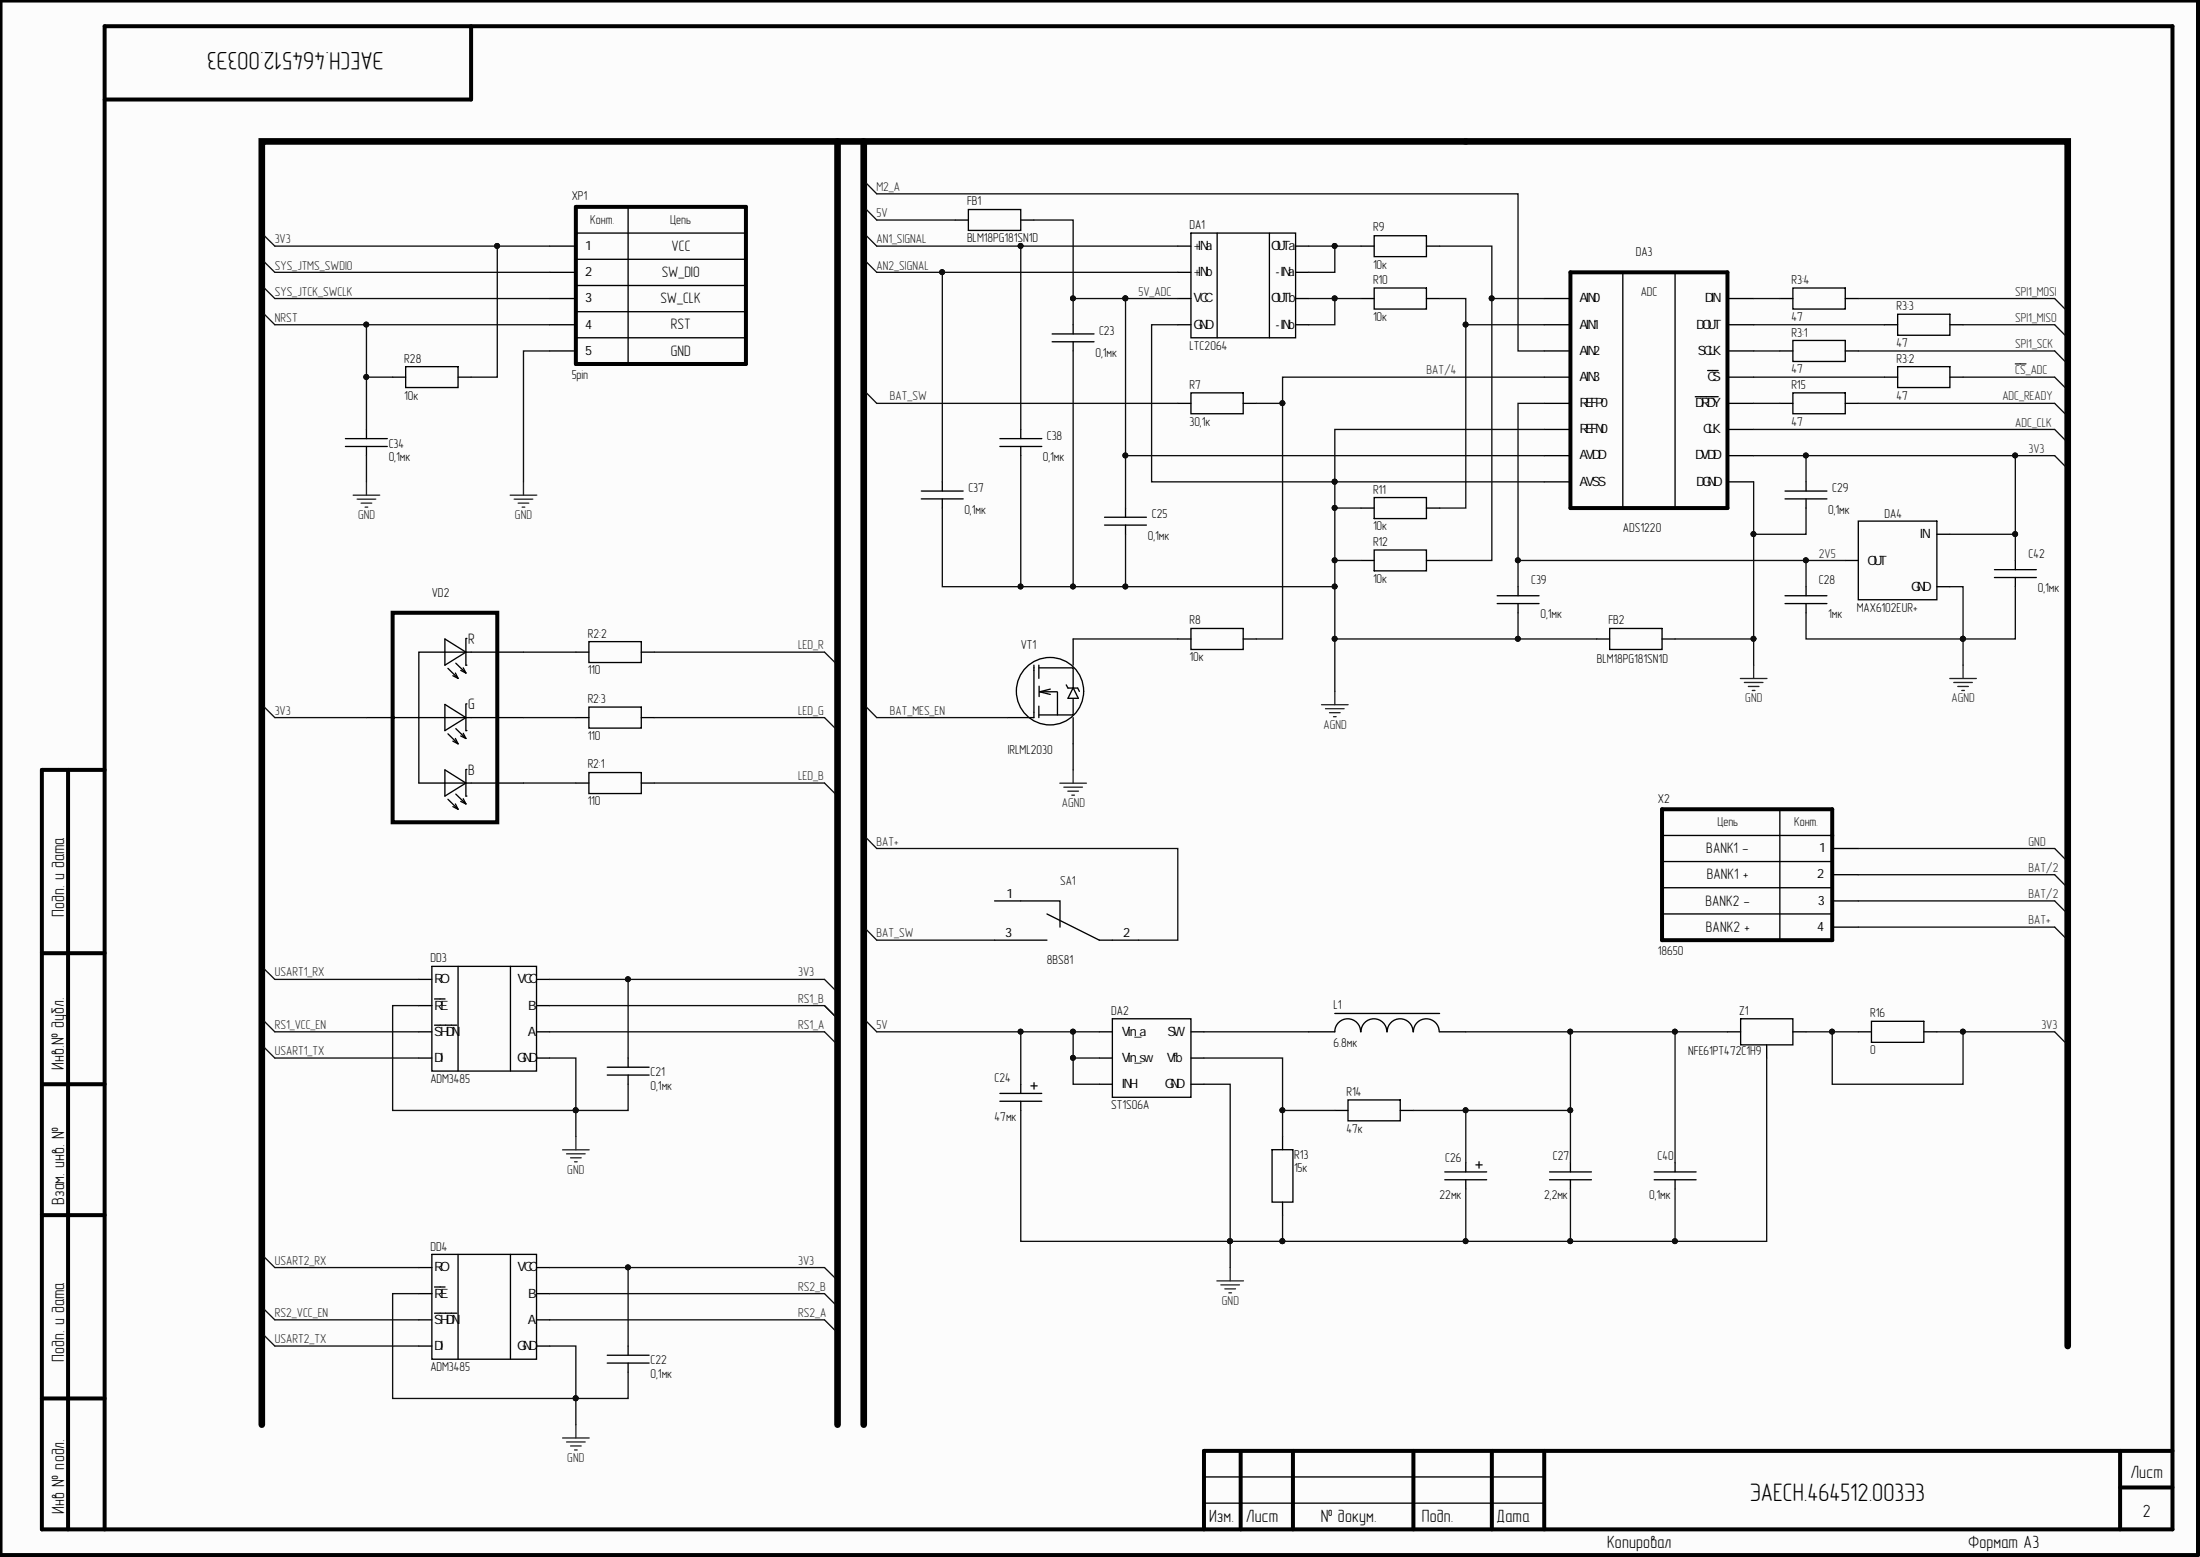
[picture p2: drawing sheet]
<svg xmlns="http://www.w3.org/2000/svg" width="420mm" height="297mm" viewBox="0 0 420 297" stroke-linecap="round" stroke-linejoin="round" font-family="sans-serif">
<path d="M0 0h419.5v296.7h-419.5z" fill="#fcfcfc"/>
<g fill="none" stroke="#000" stroke-width=".76">
<path d="M.1 .1h419.3v296.6h-419.3zM89.9 5v14h-69.9M109.9 39.5h32.4v29.9h-32.4zM299.7 52h29.9v44.9h-29.9zM74.9 116.9h20v40h-20zM13 146.9v144.9M20 146.9h-12v144.9h406.6v-286.8h-394.6v286.8M317.2 154.4h32.4v25h-32.4zM8 181.8h12M8 206.8h12M8 231.8h12M8 266.8h12"/>
<path d="M236.7 276.8v15M246.7 276.8v15M269.7 276.8v15M284.7 276.8v15M294.7 276.8v15M404.6 276.8v15M414.6 276.8h-184.9v15M404.6 283.8h10"/>
</g>
<g fill="none" stroke="#000" stroke-width=".25">
<path d="M119.9 39.5v29.9M184.8 40h10v4h-10zM104.9 57h5M104.9 47h5M104.9 52h5M109.9 44.5h32.4M109.9 49.5h32.4M109.9 54.5h32.4M109.9 59.5h32.4M182.3 42h2.5M194.8 42h2.5M224.7 57h2.6"/>
<path d="M224.7 47h2.6M224.7 52h2.6M227.3 44.5h19.9v19.9h-19.9zM232.3 44.5v19.9M242.2 44.5v19.9M247.2 57h2.5M247.2 47h2.5M247.2 52h2.5M259.7 57h2.5M259.7 47h2.5M262.2 45h10v4h-10zM262.2 54.9h10v4.1h-10z"/>
<path d="M272.2 57h2.5M272.2 47h2.5M294.7 57h5M309.7 52v44.9M319.6 52v44.9M329.6 57h5M339.6 57h2.5M342.1 54.9h10v4.1h-10zM352.1 57h2.5M362.1 59.9h10v4.1h-10zM74.9 72h2.5M77.4 69.9h10v4h-10z"/>
<path d="M87.4 72h2.5M104.9 67h5M104.9 62h5M109.9 64.4h32.4M200.8 65.2h8M200.8 63.7h8M204.8 62v1.7M204.8 65.2v1.8M224.7 77h2.6M224.7 62h2.6M227.3 74.9h9.9v4h-9.9zM237.2 77h2.5"/>
<path d="M247.2 62h2.5M294.7 67h5M294.7 72h5M294.7 77h5M294.7 62h5M323.5 75.7h4.4M325.9 70.7h2M329.6 67h5M329.6 72h5M329.6 77h5M329.6 62h5M339.6 67h2.5"/>
<path d="M339.6 77h2.5M342.1 74.9h10v4h-10zM342.1 64.9h10v4.1h-10zM352.1 67h2.5M352.1 77h2.5M359.6 72h2.5M359.6 62h2.5M362.1 69.9h10v4h-10zM372.1 72h2.5M372.1 62h2.5M65.9 85.2h8M65.9 83.7h8"/>
<path d="M69.9 81.9v1.8M69.9 85.2v1.7M175.8 95.2h8M175.8 93.7h8M179.8 91.9v1.8M179.8 95.2v1.7M190.8 85.2h8M190.8 83.7h8M194.8 81.9v1.8M194.8 85.2v1.7M210.8 98.7h8M214.8 96.9v1.8"/>
<path d="M259.7 96.9h2.5M262.2 94.9h10v4h-10zM272.2 96.9h2.5M294.7 81.9h5M294.7 91.9h5M294.7 86.9h5M329.6 81.9h5M329.6 91.9h5M329.6 86.9h5M340.6 95.2h8M340.6 93.7h8M344.6 91.9v1.8"/>
<path d="M344.6 95.2v1.7M354.6 99.4h15v15h-15zM210.8 100.2h8M214.8 100.2v1.7M227.3 119.9h9.9v4h-9.9zM259.7 106.9h2.5M262.2 104.9h10v4h-10zM272.2 106.9h2.5M285.7 115.2h8M285.7 113.7h8M289.7 111.9v1.8M289.7 115.2v1.7"/>
<path d="M307.2 119.9h10v4h-10zM340.6 115.2h8M340.6 113.7h8M344.6 111.9v1.8M344.6 115.2v1.7M352.1 106.9h2.5M369.6 111.9h2.5M369.6 101.9h2.5M380.6 110.2h8M380.6 108.7h8M384.6 106.9v1.8M384.6 110.2v1.7"/>
<path d="M69.9 136.9h30M84.9 134.4l4 2.5-4 2.5zM84.9 121.9l4 2.5-4 2.5zM85.5 140l1.9 1.9M85.5 127.5l1.9 1.9M86.4 128.9l1 .5M86.9 128.4l.5 1M87 139l1.9 1.9M87 126.5l1.9 1.9M87.9 127.9l1 .5M88.4 139.9l.5 1M88.4 127.4l.5 1"/>
<path d="M88.9 134.3h.1M88.9 139.4h.1M88.9 121.8h.1M88.9 126.9h.1M88.9 121.9v5M88.9 134.4v5M99.9 124.4h-20v25h20M109.9 136.9h2.5M109.9 124.4h2.5M112.4 122.4h10v4h-10zM112.4 134.9h10v4h-10zM122.4 136.9h2.5"/>
<path d="M122.4 124.4h2.5M197.3 126.9v10h-5M198.2 126.9v2.5M198.2 134.7v2.2M198.3 127.4h6.5v4M198.3 130.9v2M198.4 132l2 .5M198.4 132h3.3M200.4 131.5l-2 .5M201.8 132v4.4M203.5 130.7l.3 .6h1.8l.4 .6M204.8 133.4v3h-6.5"/>
<path d="M204.8 121.9v5M204.8 136.9v5M204.8 131.2l1 2h-2zM224.7 121.9h2.6M237.2 121.9h2.5M304.7 121.9h2.5M317.2 121.9h2.4M84.9 146.9l4 2.5-4 2.5zM85.5 152.5l1.9 1.9M86.4 141.4l1 .5M86.4 153.9l1 .5M86.9 140.9l.5 1"/>
<path d="M86.9 153.4l.5 1M87 151.5l1.9 1.9M87.9 140.4l1 .5M87.9 152.9l1 .5M88.4 152.4l.5 1M88.9 146.8h.1M88.9 151.9h.1M88.9 146.9v5M109.9 149.4h2.5M112.4 147.4h10v4h-10zM122.4 149.4h2.5M317.2 159.4h32.4"/>
<path d="M339.6 154.4v25M189.8 171.9h12.5v5M189.8 179.4h5M194.9 179.4h4.9M199.8 174.4l10 5h7.5M317.2 164.4h32.4M317.2 169.4h32.4M317.2 174.4h32.4M349.6 166.9h5M349.6 161.9h5M349.6 171.9h5M349.6 176.9h5"/>
<path d="M79.9 186.8h2.5M79.9 191.8h2.5M79.9 196.8h2.5M82.4 184.4h20v19.9h-20zM82.9 190.6h2M82.9 195.6h4.3M87.4 184.4v19.9M97.4 184.4v19.9M102.4 186.8h2.5M102.4 191.8h2.5M102.4 196.8h2.5M209.8 196.8h2.5"/>
<path d="M212.3 194.4h15v14.9h-15zM227.3 196.8h2.4M254.7 193.3h20M259.6 196.8a2.46 2.46 0 0 0-2.4-2.4 2.46 2.46 0 0 0-2.5 2.4h-5M264.6 196.8a2.46 2.46 0 0 0-2.4-2.4 2.46 2.46 0 0 0-2.5 2.4M269.6 196.8a2.46 2.46 0 0 0-2.4-2.4 2.46 2.46 0 0 0-2.5 2.4M274.6 196.8a2.46 2.46 0 0 0-2.4-2.4 2.46 2.46 0 0 0-2.5 2.4M274.7 196.8h5M329.6 196.8h2.5M332.1 194.4h10v4.9h-10zM337.1 199.3v2.5M342.1 196.8h2.5"/>
<path d="M354.6 196.8h2.5M357.1 194.8h10v4.1h-10zM367.1 196.8h2.5M79.9 201.8h2.5M102.4 201.8h2.5M115.9 205.1h8M115.9 203.6h8M119.9 201.8v1.8M119.9 205.1v1.7M190.8 210.1h8M190.8 208.6h8M194.8 206.8v1.8"/>
<path d="M194.8 210.1v1.7M209.8 201.8h2.5M209.8 206.8h2.5M227.3 201.8h2.4M227.3 206.8h2.4M242.7 219.3h4v10h-4zM244.7 216.8v2.5M254.7 211.8h2.5M257.2 209.8h10v4h-10zM267.2 211.8h2.5M82.4 239.3h20v20h-20zM87.4 239.3v20"/>
<path d="M97.4 239.3v20M244.7 229.3v2.5M275.7 225.1h8M275.7 223.6h8M279.7 221.8v1.8M279.7 225.1v1.7M295.7 225.1h8M295.7 223.6h8M299.7 221.8v1.8M299.7 225.1v1.7M315.7 225.1h7.9M315.7 223.6h7.9"/>
<path d="M319.6 221.8v1.8M319.6 225.1v1.7M79.9 241.8h2.5M79.9 246.8h2.5M79.9 251.8h2.5M79.9 256.8h2.5M82.9 245.5h2M82.9 250.5h4.3M102.4 241.8h2.5M102.4 246.8h2.5M102.4 251.8h2.5M102.4 256.8h2.5"/>
<path d="M115.9 258.5h8M119.9 256.8v1.7M115.9 260h8M119.9 260v1.8M229.7 281.8h65M229.7 286.8h65"/>
<circle cx="200.4" cy="131.9" r="6.4"/>
</g>
<path d="M159.8 27v244.8M164.8 27v244.8M394.6 256.8v-229.8h-344.6v244.8" fill="none" stroke="#000" stroke-width="1.3"/>
<g fill="none" stroke="#0e0e0e" stroke-width=".25">
<path d="M165.3 35l2 2h122.4v30h5M165.3 40l2 2h15M50.4 59.9l2 2.1h52.5M50.4 45l2 2h52.5M50.4 50l2 2h52.5M50.4 54.9l2 2.1h52.5M94.9 47v25h-5M165.3 50l2 2h57.4M165.3 45l2 2h57.4M179.8 52v39.9M194.8 47v34.9M197.3 42h7.5v15"/>
<path d="M214.8 57v29.9h79.9M214.8 57h-10v5M214.8 57h9.9M249.7 57h10M249.7 47h10M254.7 57v5h-5M254.7 47v5h-5M274.7 47h10v10h10M274.7 57h5v5h15M284.7 57v49.9h-10M334.6 57h5M354.6 57h37.5l2 2"/>
<path d="M69.9 62v10h5M69.9 72v9.9M104.9 67h-5v24.9M165.3 74.9l2 2.1h57.4M204.8 67v44.9h49.9M224.7 62h-5v29.9h35v-10h40M239.7 77h5v44.9h-5M279.7 62v34.9h-5M294.7 72h-50v5M294.7 77h-5v29.9h62.4M334.6 77h5M334.6 62h25"/>
<path d="M334.6 67h5M334.6 72h25M354.6 67h37.5l2 2M354.6 77h37.5l2 1.9M374.6 62h17.5l2 2M374.6 72h17.5l2 1.9M69.9 86.9v5M179.8 96.9v15h25M194.8 86.9v25M214.8 86.9v10M254.7 96.9h5M294.7 91.9h-40v40"/>
<path d="M334.6 86.9h57.5l2 2M334.6 91.9v35M334.6 81.9h57.5l2 2M344.6 96.9v5h-10M344.6 86.9v5M384.6 86.9v15h-12.5M214.8 101.9v10M254.7 106.9h5M289.7 116.9v5h-35M289.7 106.9v5M344.6 106.9v5M372.1 111.9h2.5v10h-30v-5"/>
<path d="M384.6 111.9v10h-10v5M384.6 101.9v5M50.4 134.9l2 2h17.5M99.9 136.9h10M99.9 124.4h10M124.9 124.4h32.4l2 2M124.9 136.9h32.4l2 2M165.3 134.9l2 2h25M204.8 121.9h19.9M289.7 121.9h15M319.6 121.9h15M99.9 149.4h10"/>
<path d="M124.9 149.4h32.4l2 2M165.3 159.9l2 2h57.4v17.5h-7.4M204.8 141.9v5M165.3 177.4l2 2h22.5M354.6 161.9h37.5l2 2M354.6 166.9h37.5l2 2M354.6 176.9h37.5l2 2M354.6 171.9h37.5l2 2M50.4 184.9l2 1.9h27.5M50.4 199.8l2 2h27.5M50.4 194.8l2 2h27.5M79.9 191.8h-5v20h45v-5"/>
<path d="M104.9 191.8h52.4l2 2.1-2-2.1M104.9 186.8h15v15M104.9 196.8h52.4l2 2.1M119.9 186.8h37.4l2 2.1M165.3 194.8l2 2h37.5v10h5M194.8 196.8v10M204.8 196.8h5M229.7 196.8h20M279.7 196.8h20v15M299.7 196.8h29.9M319.6 196.8v25M344.6 196.8h10"/>
<path d="M349.6 196.8v10h25v-10M369.6 196.8h22.5l2 2.1M104.9 201.8h5v15M194.8 211.8v25h39.9v5M204.8 201.8h5M229.7 206.8h5v30h10M229.7 201.8h15v15M244.7 211.8h10M269.7 211.8h10v10M279.7 211.8h20v10M337.1 201.8v35h-37.4M50.4 239.8l2 2h27.5"/>
<path d="M244.7 231.8v5M279.7 226.8v10M299.7 226.8v10h-55M319.6 226.8v10M50.4 254.8l2 2h27.5M50.4 249.8l2 2h27.5M79.9 246.8h-5v20h45v-5M104.9 241.8h15v15M104.9 256.8h5v15M104.9 246.8h52.4l2 2M104.9 251.8h52.4l2 2M119.9 241.8h37.4l2 2"/>
</g>
<g fill="none" stroke="#262626" stroke-width=".25">
<path d="M384.6 69.4h2M67.4 94.5h5.1M68.1 95.2h3.6M68.9 96h2M69.7 96.7h.5M69.9 91.9v2.6M97.4 94.5h5M98.1 95.2h3.6M98.9 96h2M99.6 96.7h.5M99.9 91.9v2.6M252.2 134.4h5"/>
<path d="M252.9 135.2h3.6M253.7 136h2M254.5 136.7h.5M254.7 131.9v2.5M332.1 129.4h5.1M332.9 130.2h3.5M333.6 131h2M334.4 131.7h.5M334.6 126.9v2.5M372.1 129.4h5M372.8 130.2h3.6M373.6 131h2"/>
<path d="M374.3 131.7h.5M374.6 126.9v2.5M202.2 149.4h5.1M203 150.2h3.6M203.8 150.9h2M204.5 151.7h.5M204.8 146.9v2.5M107.3 219.4h5.1M109.9 216.8v2.6M108.1 220.1h3.6M108.9 220.9h2M109.6 221.6h.5"/>
<path d="M232.2 244.4h5.1M233 245.1h3.5M233.7 245.9h2.1M234.5 246.6h.5M234.7 241.8v2.6M107.3 274.3h5.1M108.1 275.1h3.6M108.9 275.9h2M109.6 276.6h.5M109.9 271.8v2.5"/>
</g>
<g fill="#0e0e0e" stroke="#0e0e0e" stroke-width=".19">
<circle cx="109.8" cy="211.8" r=".47"/>
<circle cx="119.8" cy="186.8" r=".47"/>
<circle cx="109.8" cy="266.8" r=".47"/>
<circle cx="254.7" cy="91.9" r=".47"/>
<circle cx="214.7" cy="86.9" r=".47"/>
<circle cx="214.7" cy="56.9" r=".47"/>
<circle cx="204.7" cy="196.8" r=".47"/>
<circle cx="204.7" cy="201.8" r=".47"/>
<circle cx="194.7" cy="196.8" r=".47"/>
<circle cx="244.7" cy="211.8" r=".47"/>
<circle cx="279.7" cy="211.8" r=".47"/>
<circle cx="299.6" cy="211.8" r=".47"/>
<circle cx="299.6" cy="196.8" r=".47"/>
<circle cx="244.7" cy="236.8" r=".47"/>
<circle cx="279.7" cy="236.8" r=".47"/>
<circle cx="349.6" cy="196.8" r=".47"/>
<circle cx="374.6" cy="196.8" r=".47"/>
<circle cx="384.5" cy="101.9" r=".47"/>
<circle cx="384.5" cy="86.9" r=".47"/>
<circle cx="234.7" cy="236.8" r=".47"/>
<circle cx="344.6" cy="86.9" r=".47"/>
<circle cx="284.6" cy="56.9" r=".47"/>
<circle cx="279.7" cy="61.9" r=".47"/>
<circle cx="344.6" cy="106.9" r=".47"/>
<circle cx="244.7" cy="76.9" r=".47"/>
<circle cx="94.9" cy="46.9" r=".47"/>
<circle cx="69.9" cy="71.9" r=".47"/>
<circle cx="69.9" cy="61.9" r=".47"/>
<circle cx="119.8" cy="241.8" r=".47"/>
<circle cx="334.6" cy="101.9" r=".47"/>
<circle cx="254.7" cy="56.9" r=".47"/>
<circle cx="254.7" cy="46.9" r=".47"/>
<circle cx="254.7" cy="106.9" r=".47"/>
<circle cx="254.7" cy="96.9" r=".47"/>
<circle cx="214.7" cy="111.9" r=".47"/>
<circle cx="179.8" cy="51.9" r=".47"/>
<circle cx="194.7" cy="46.9" r=".47"/>
<circle cx="194.7" cy="111.9" r=".47"/>
<circle cx="289.6" cy="106.9" r=".47"/>
<circle cx="289.6" cy="121.9" r=".47"/>
<circle cx="254.7" cy="121.9" r=".47"/>
<circle cx="319.6" cy="236.8" r=".47"/>
<circle cx="319.6" cy="196.8" r=".47"/>
<circle cx="334.6" cy="121.9" r=".47"/>
<circle cx="204.7" cy="56.9" r=".47"/>
<circle cx="204.7" cy="111.9" r=".47"/>
<circle cx="254.7" cy="111.9" r=".47"/>
<circle cx="299.6" cy="236.8" r=".47"/>
<circle cx="374.6" cy="121.9" r=".47"/>
</g>
<g font-size="4.8">
<text x="73.2" y="10" transform="rotate(-180 73.2 10)">ЭАЕСН.464512.003Э3</text>
<text x="196.5" y="208.3">+</text>
<text x="281.5" y="223.3">+</text>
<text x="333.9" y="286.3">ЭАЕСН.464512.003Э3</text>
</g>
<g font-size="3.4">
<text x="12.3" y="174.9" transform="rotate(-90 12.3 174.9)">Подп. и дата</text>
<text x="12.2" y="204.1" transform="rotate(-90 12.2 204.1)">Инв.№ дубл.</text>
<text x="12.3" y="229.9" transform="rotate(-90 12.3 229.9)">Взам. инв. №</text>
<text x="12.3" y="259.8" transform="rotate(-90 12.3 259.8)">Подп. и дата</text>
<text x="406.5" y="282">Лист</text>
<text x="12.3" y="288.8" transform="rotate(-90 12.3 288.8)">Инв № подл.</text>
<text x="230.7" y="290.3">Изм.</text>
<text x="237.7" y="290.3">Лист</text>
<text x="252" y="290.3">№ докум.</text>
<text x="271.3" y="290.3">Подп.</text>
<text x="285.6" y="290.3">Дата</text>
<text x="408.9" y="289.5">2</text>
<text x="306.7" y="295.4">Копировал</text>
<text x="375.6" y="295.4">Формат А3</text>
</g>
<g font-size="2.9">
<text x="128.1" y="47.9">VCC</text>
<text x="126.3" y="52.9">SW_DIO</text>
<text x="126" y="57.9">SW_CLK</text>
<text x="128" y="62.9">RST</text>
<text x="128" y="67.8">GND</text>
<text x="89.3" y="122.8">R</text>
<text x="89.3" y="135.3">G</text>
<text x="89.3" y="147.8">B</text>
<text x="325.6" y="162.8">BANK1 -</text>
<text x="325.7" y="167.8">BANK1 +</text>
<text x="325.4" y="172.7">BANK2 -</text>
<text x="325.5" y="177.7">BANK2 +</text>
</g>
<g font-size="2.5">
<text x="109.1" y="38.2">XP1</text>
<text x="184.5" y="39.2">FB1</text>
<text x="111.6" y="47.7">1</text>
<text x="184.5" y="46.2">BLM18PG181SN1D</text>
<text x="227" y="43.7">DA1</text>
<text x="227.7" y="47.7">+INa</text>
<text x="242.5" y="47.7">OUTa</text>
<text x="262" y="44.2">R9</text>
<text x="111.6" y="52.7">2</text>
<text x="227.7" y="52.7">+INb</text>
<text x="243.4" y="52.7">-INa</text>
<text x="262" y="51.3">10к</text>
<text x="312.1" y="48.9">DA3</text>
<text x="111.6" y="57.7">3</text>
<text x="227.7" y="57.7">VCC</text>
<text x="242.5" y="57.7">OUTb</text>
<text x="262" y="54.1">R10</text>
<text x="301.4" y="57.7">AIN0</text>
<text x="325.3" y="57.7">DIN</text>
<text x="341.8" y="54.1">R3:4</text>
<text x="361.9" y="59.1">R3:3</text>
<text x="111.6" y="62.7">4</text>
<text x="209.7" y="64">C23</text>
<text x="227.7" y="62.7">GND</text>
<text x="243.4" y="62.7">-INb</text>
<text x="262" y="61.3">10к</text>
<text x="301.4" y="62.7">AIN1</text>
<text x="323.7" y="62.7">DOUT</text>
<text x="341.8" y="61.3">47</text>
<text x="341.8" y="64.2">R3:1</text>
<text x="77.1" y="69.2">R28</text>
<text x="111.6" y="67.7">5</text>
<text x="209.1" y="68">0,1мк</text>
<text x="227" y="66.7">LTC2064</text>
<text x="301.4" y="67.7">AIN2</text>
<text x="324" y="67.7">SCLK</text>
<text x="341.8" y="71.2">47</text>
<text x="361.9" y="66.2">47</text>
<text x="361.9" y="69.2">R3:2</text>
<text x="77.1" y="76.2">10к</text>
<text x="109.1" y="72.2">5pin</text>
<text x="227" y="74.2">R7</text>
<text x="301.4" y="72.7">AIN3</text>
<text x="301.4" y="77.7">REFP0</text>
<text x="323.5" y="77.7">DRDY</text>
<text x="325.8" y="72.7">CS</text>
<text x="341.8" y="74.2">R15</text>
<text x="361.9" y="76.2">47</text>
<text x="199.8" y="83.9">C38</text>
<text x="227" y="81.2">30,1к</text>
<text x="301.4" y="82.7">REFN0</text>
<text x="325" y="82.7">CLK</text>
<text x="341.8" y="81.2">47</text>
<text x="74.2" y="88">0,1мк</text>
<text x="74.2" y="85.4">C34</text>
<text x="199" y="88">0,1мк</text>
<text x="301.4" y="87.6">AVDD</text>
<text x="323.5" y="87.6">DVDD</text>
<text x="184.8" y="93.9">C37</text>
<text x="262" y="94.2">R11</text>
<text x="301.4" y="92.6">AVSS</text>
<text x="323.7" y="92.6">DGND</text>
<text x="349.6" y="93.9">C29</text>
<text x="184" y="98">0,1мк</text>
<text x="219.8" y="98.9">C25</text>
<text x="262" y="101.2">10к</text>
<text x="309.7" y="101.4">ADS1220</text>
<text x="348.9" y="98">0,1мк</text>
<text x="359.6" y="98.9">DA4</text>
<text x="219" y="103">0,1мк</text>
<text x="262" y="104.1">R12</text>
<text x="356.4" y="107.7">OUT</text>
<text x="366.4" y="102.7">IN</text>
<text x="387.1" y="106.4">C42</text>
<text x="82.4" y="113.9">VD2</text>
<text x="262" y="111.2">10к</text>
<text x="292.2" y="111.4">C39</text>
<text x="347.1" y="111.4">C28</text>
<text x="364.7" y="112.7">GND</text>
<text x="388.9" y="112.9">0,1мк</text>
<text x="227" y="119.1">R8</text>
<text x="294" y="117.9">0,1мк</text>
<text x="306.9" y="119.1">FB2</text>
<text x="348.9" y="117.9">1мк</text>
<text x="354.4" y="116.7">MAX6102EUR+</text>
<text x="112.1" y="121.7">R2:2</text>
<text x="194.8" y="123.9">VT1</text>
<text x="112.1" y="128.7">110</text>
<text x="227" y="126.1">10к</text>
<text x="304.7" y="126.4">BLM18PG181SN1D</text>
<text x="112.1" y="134.1">R2:3</text>
<text x="112.1" y="141.2">110</text>
<text x="192.3" y="143.9">IRLML2030</text>
<text x="112.1" y="146.6">R2:1</text>
<text x="112.1" y="153.6">110</text>
<text x="316.4" y="153.1">X2</text>
<text x="346.7" y="167.6">2</text>
<text x="347.2" y="162.6">1</text>
<text x="192.1" y="171.3">1</text>
<text x="346.9" y="172.6">3</text>
<text x="191.8" y="178.8">3</text>
<text x="214.3" y="178.8">2</text>
<text x="346.7" y="177.6">4</text>
<text x="82.1" y="183.6">DD3</text>
<text x="199.8" y="183.8">8BS81</text>
<text x="316.4" y="182.1">18650</text>
<text x="82.9" y="187.6">RO</text>
<text x="98.8" y="187.6">VCC</text>
<text x="82.9" y="192.6">RE</text>
<text x="82.9" y="197.6">SHDN</text>
<text x="100.7" y="197.6">A</text>
<text x="100.8" y="192.6">B</text>
<text x="212" y="193.6">DA2</text>
<text x="214" y="197.6">Vin_a</text>
<text x="222.8" y="197.6">SW</text>
<text x="254.5" y="192.5">L1</text>
<text x="331.9" y="193.6">Z1</text>
<text x="356.9" y="194.1">R16</text>
<text x="82.9" y="202.6">DI</text>
<text x="98.7" y="202.6">GND</text>
<text x="214" y="202.6">Vin_sw</text>
<text x="222.7" y="202.6">Vfb</text>
<text x="254.5" y="199.7">6.8мк</text>
<text x="322.1" y="201.3">NFE61PT472C1H9</text>
<text x="356.9" y="201.1">0</text>
<text x="82.1" y="206.6">ADM3485</text>
<text x="124.1" y="207.9">0,1мк</text>
<text x="124.1" y="205.3">C21</text>
<text x="189.8" y="206.3">C24</text>
<text x="214" y="207.6">INH</text>
<text x="222.3" y="207.6">GND</text>
<text x="256.9" y="209">R14</text>
<text x="189.8" y="213.8">47мк</text>
<text x="212" y="211.6">ST1S06A</text>
<text x="246.9" y="221.1">R13</text>
<text x="256.9" y="216.1">47к</text>
<text x="275.8" y="221.6">C26</text>
<text x="296.3" y="221.4">C27</text>
<text x="316.3" y="221.4">C40</text>
<text x="246.9" y="223.6">15к</text>
<text x="274.7" y="228.8">22мк</text>
<text x="294.6" y="228.8">2,2мк</text>
<text x="314.7" y="228.8">0,1мк</text>
<text x="82.1" y="238.6">DD4</text>
<text x="82.9" y="242.5">RO</text>
<text x="98.8" y="242.5">VCC</text>
<text x="82.9" y="247.5">RE</text>
<text x="100.8" y="247.5">B</text>
<text x="82.9" y="252.5">SHDN</text>
<text x="82.9" y="257.5">DI</text>
<text x="98.7" y="257.5">GND</text>
<text x="100.7" y="252.5">A</text>
<text x="82.1" y="261.6">ADM3485</text>
<text x="124.1" y="262.8">0,1мк</text>
<text x="124.1" y="260.3">C22</text>
</g>
<g font-size="2.5" fill="#262626">
<text x="167.3" y="41.5">5V</text>
<text x="167.3" y="36.5">M2_A</text>
<text x="52.4" y="46.4">3V3</text>
<text x="167.3" y="46.4">AN1_SIGNAL</text>
<text x="52.4" y="51.4">SYS_JTMS_SWDIO</text>
<text x="167.3" y="51.4">AN2_SIGNAL</text>
<text x="52.4" y="56.4">SYS_JTCK_SWCLK</text>
<text x="217.3" y="56.4">5V_ADC</text>
<text x="384.5" y="56.4">SPI1_MOSI</text>
<text x="52.4" y="61.4">NRST</text>
<text x="384.5" y="61.4">SPI1_MISO</text>
<text x="272.2" y="71.4">BAT/4</text>
<text x="384.5" y="66.4">SPI1_SCK</text>
<text x="384.5" y="71.4">CS_ADC</text>
<text x="169.8" y="76.4">BAT_SW</text>
<text x="382.1" y="76.4">ADC_READY</text>
<text x="384.5" y="81.4">ADC_CLK</text>
<text x="387.1" y="86.4">3V3</text>
<text x="68.3" y="99">GND</text>
<text x="98.3" y="99">GND</text>
<text x="347.1" y="106.4">2V5</text>
<text x="152.3" y="123.9">LED_R</text>
<text x="52.4" y="136.4">3V3</text>
<text x="152.3" y="136.4">LED_G</text>
<text x="169.8" y="136.4">BAT_MES_EN</text>
<text x="333" y="134">GND</text>
<text x="372.4" y="134">AGND</text>
<text x="252.5" y="139">AGND</text>
<text x="152.3" y="148.9">LED_B</text>
<text x="202.6" y="154">AGND</text>
<text x="167.3" y="161.3">BAT+</text>
<text x="387.1" y="161.3">GND</text>
<text x="387.1" y="166.3">BAT/2</text>
<text x="387.1" y="171.3">BAT/2</text>
<text x="167.3" y="178.8">BAT_SW</text>
<text x="387.1" y="176.3">BAT+</text>
<text x="52.4" y="186.3">USART1_RX</text>
<text x="152.3" y="191.4">RS1_B</text>
<text x="152.3" y="186.3">3V3</text>
<text x="52.4" y="196.4">RS1_VCC_EN</text>
<text x="152.3" y="196.4">RS1_A</text>
<text x="167.3" y="196.4">5V</text>
<text x="389.5" y="196.4">3V3</text>
<text x="52.4" y="201.3">USART1_TX</text>
<text x="108.3" y="223.9">GND</text>
<text x="52.4" y="241.3">USART2_RX</text>
<text x="152.3" y="241.3">3V3</text>
<text x="52.4" y="251.3">RS2_VCC_EN</text>
<text x="152.3" y="246.3">RS2_B</text>
<text x="152.3" y="251.3">RS2_A</text>
<text x="233.2" y="248.9">GND</text>
<text x="52.4" y="256.2">USART2_TX</text>
<text x="108.3" y="278.8">GND</text>
</g>
<g font-size="2.5" fill="#0e0e0e">
<text x="112.6" y="42.7">Конт.</text>
<text x="127.9" y="42.7">Цепь</text>
<text x="313.1" y="56.4">ADC</text>
<text x="327.7" y="157.6">Цепь</text>
<text x="342.3" y="157.6">Конт.</text>
<text x="202.3" y="168.9">SA1</text>
</g>
</svg>
